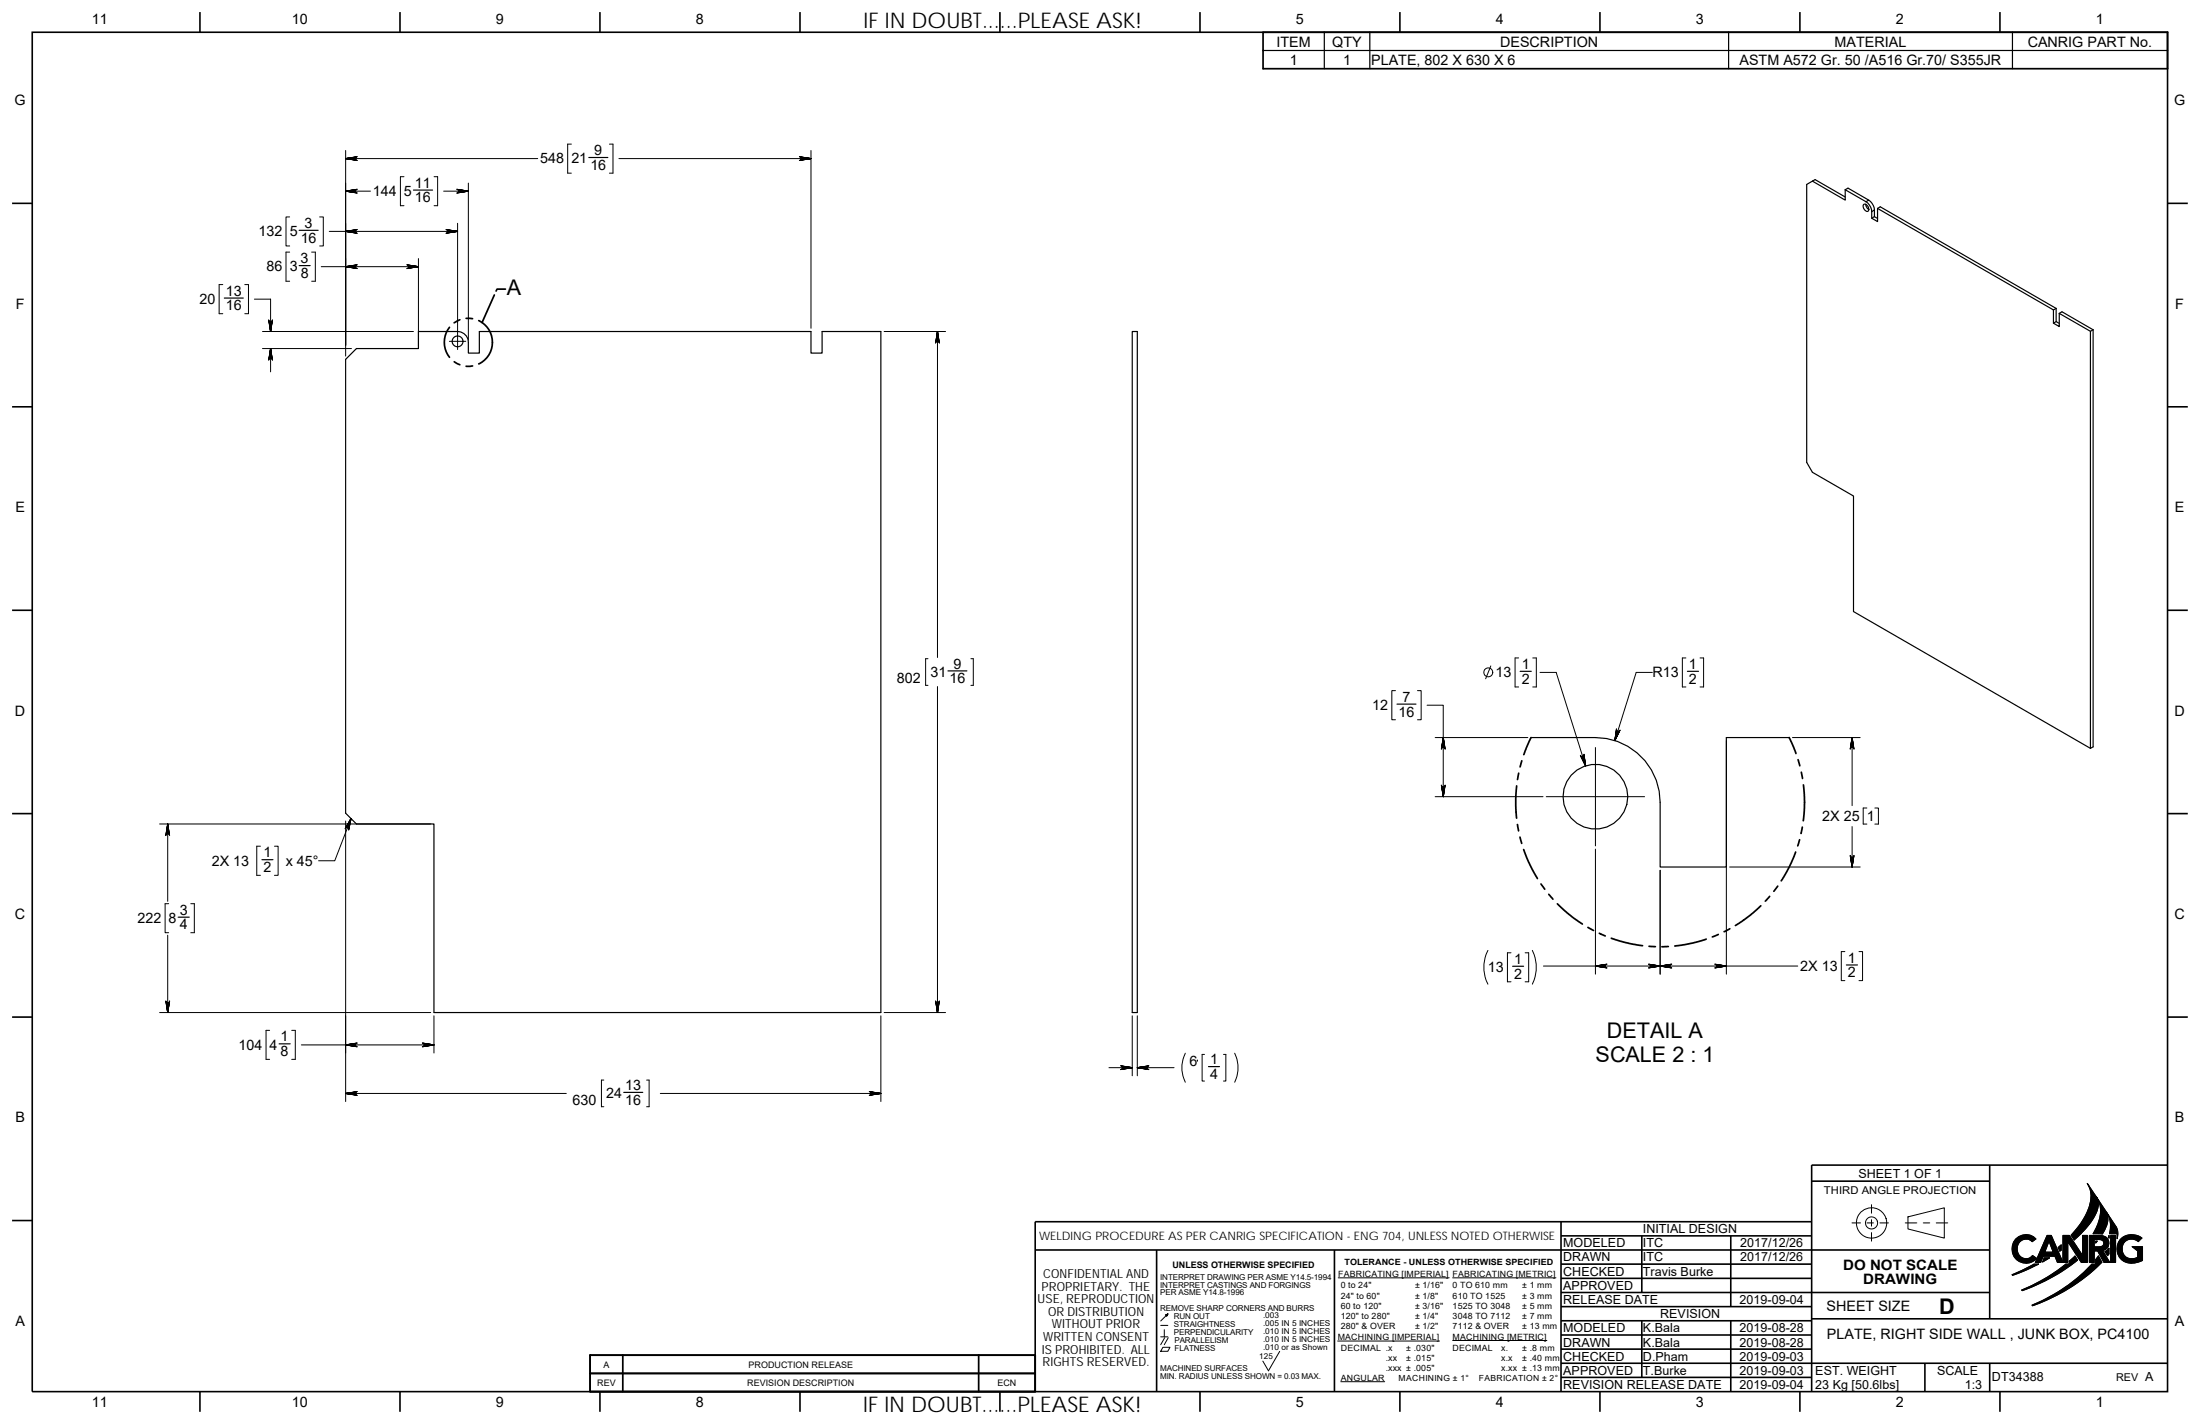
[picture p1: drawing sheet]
<svg xmlns="http://www.w3.org/2000/svg" width="432mm" height="279mm" viewBox="0 0 432 279" stroke-linecap="round" stroke-linejoin="round" font-family="sans-serif">
<g fill="none" stroke="#000" stroke-width=".32">
<path d="M6.3 6.3h419.1v266.7h-419.1zM39.2 2.4v3.9M78.5 2.4v3.9M117.8 2.4v3.9M157 2.4v3.9M196.3 2.4v3.9M235.5 2.4v3.9M274.8 2.4v3.9M314 2.4v3.9M353.3 2.4v3.9M392.5 2.4v3.9M2.4 39.9h3.9"/>
<path d="M425.4 39.9h4M2.4 79.8h3.9M425.4 79.8h4M2.4 119.7h3.9M425.4 119.7h4M6.3 139.7h.1M425.4 139.7h.1M2.4 159.6h3.9M425.4 159.6h4M2.4 199.6h3.9M425.4 199.6h4M2.4 239.5h3.9"/>
<path d="M306.4 239.7v33.3M355.6 239.7h-152.4v33.3M355.6 231.8h34.9M390.5 228.6v30.2M425.4 228.6h-69.8v44.4M425.4 239.5h4M203.2 245.3h187.3M227 245.3v27.7M261.9 245.3v27.7M306.4 253.6h84.1M306.4 256.4h49.2M306.4 259.1h49.2"/>
<path d="M306.4 250.8h49.2M306.4 242.5h49.2M306.4 248h49.2M322.2 259.1v11.2M322.2 242.5v11.1M339.7 242.5v13.9M339.7 259.1v13.9M355.6 258.8h69.8M39.2 273v4M78.5 273v4M117.8 273v4M157 273v4"/>
<path d="M196.3 273v4M235.5 273v4M274.8 273v4M306.4 270.3h49.2M306.4 267.5h119M306.4 261.9h49.2M306.4 264.7h49.2M314 273v4M353.3 273v4M377.8 267.5v5.5M390.5 267.5v5.5M392.5 273v4"/>
</g>
<g fill="none" stroke="#000" stroke-width=".2">
<path d="M67.8 29.5v40.4M67.8 31.1h37.7M67.8 37.5h4.9M79.3 34.7h-.7v5.7h.7M85.2 34.7h.7v5.7h-.7M87.1 37.5h4.8M91.9 35.9v30.8M112.1 28.3h-.7v5.7h.7M119.6 28.3h.7v5.7h-.7M121.5 31.1h37.7M159.2 29.5v34.9M43.7 55.8h-.7v5.8h.7"/>
<path d="M48 55.8h.8v5.8h-.8M49.9 58.7h3.2v6.3M56.9 42.6h-.8v5.7h.8M56.9 49.5h-.8v5.7h.8M61.2 49.5h.7v5.7h-.7M62.7 42.6h.8v5.7h-.8M63.1 52.3h19M64.6 45.4h25.2M82.1 50.7v17.1M89.8 43.8v24.8M51.5 68.4h17.5M51.5 65h29.7"/>
<path d="M53.1 68.4v4.6M88.2 67h3.2M173.5 65h12.1M184 65v64M182.1 129.2h-.4v5.3h.4M184 134.7v64M190.6 129.2h.4v5.3h-.4M273.9 135.5h-.7v5.7h.7M278.2 135.5h.7v5.7h-.7M280.1 138.4h3.2v17.9M292.6 130.7l-1 2.5M298.1 129.1h-.7v5.7h.7"/>
<path d="M300.8 129.1h.7v5.7h-.7M302.3 131.9h3.1l5.8 18.4M324.3 131.9h-3.2l-4.2 13.4M330.9 129.1h-.7v5.7h.7M333.7 129.1h.7v5.7h-.7M281.7 144.7h18.2M281.7 156.3h21.2M303.5 156.3h19.3M313.1 146.7v19.3M338.8 145.4v45.7M351.8 144.7h13.3M363.5 144.7v13.4"/>
<path d="M366.4 158.5h-.7v3.2h.7M368 158.5h.7v3.2h-.7M31.3 161.7h53.2M32.9 161.7v15.1M33.1 177.3h-.7v5.7h.7M37.4 177.3h.7v5.7h-.7M51.1 166h-.7v5.7h.7M53.9 166h.7v5.7h-.7M67.8 161.1v55M68.9 160.6l-3.2 8.3h-3.2M313.1 166.6v24.5M325.8 170.8v20.3"/>
<path d="M339.5 170.1h25.6M363.5 162.2v7.9M31.3 198.7h53.2M32.9 183.5v15.2M85.2 199.3v7.3M172.9 199.3v16.8M173.5 198.7h12.1M222.2 199.3v11.8M223.2 199.3v11.8M292 186.5a7.3 7.3 0 0 0 0 6.6M296.6 186.9h-.7v5.7h.7M299.3 186.9h.7v5.7h-.7"/>
<path d="M300.8 186.5a7.5 7.5 0 0 1 0 6.6M302.9 189.5h49.9M362.1 186.7h-.7v5.7h.7M364.9 186.7h.7v5.7h-.7M52.9 202.2h-.7v5.7h.7M57.3 202.2h.7v5.7h-.7M59.1 205h26.1M67.8 214.5h43.3M118.5 211.9h-.5v5.2h.5M126.9 211.9h.5v5.2h-.5M129.6 214.5h43.3M217.7 209.5h4.5"/>
<path d="M223.2 209.5h7.2M232.6 206.7a6.3 6.3 0 0 0 0 5.6M236.4 206.9h-.5v5.2h.5M240.1 206.9h.5v5.2h-.5M242.3 206.7a6.5 6.5 0 0 1 0 5.6M363.5 239.9h1.7M366.4 239.9h1.3M367.3 236.4v1.6M367.3 239.3v1.3M369 239.9h1.6M374 239.9h2.2M374.5 238.8l7.1-1.8v5.9l-7.1-1.8z"/>
<path d="M377.5 239.9h1.3M380 239.9h2.3M409.7 232.2l1.8 2.7a3.6 3.6 0 0 1-.4 3.7 19.7 19.7 0 0 1-4 4.7l-.6-.9a12.5 12.5 0 0 0 3.9-7.6l-.3-1.7zM411.5 234.9l1.9 2.8a3.5 3.5 0 0 1-.2 3.5l-.6 .9h-1.8a7.3 7.3 0 0 0 1.1-6.4zM413.5 238l1.8 2.7a2.91 2.91 0 0 1 .2 2.3v-.9h-1.5a5.1 5.1 0 0 0-.5-4.1zM229.2 257.8l-1.4 1.4M262.7 250.7h21.7M285.1 250.7h20.3M367.3 241.9v1.6M394.9 250.1l4.3-2.1h.9l-3.8 1.8-1.3 .4zM395.5 243.2a2.72 2.72 0 0 1 4.1-.1l-.7 .5a1.8 1.8 0 0 0-2.3-.1 1.8 1.8 0 0 0-.6 2.2 1.68 1.68 0 0 0 2.9 .6l.8 .6a2.78 2.78 0 0 1-3.9 .2 2.78 2.78 0 0 1-.3-3.9zM396.8 253.1a34.5 34.5 0 0 0 8.7-5.1h.6v-.6l1.2-1 .5 .8a35.6 35.6 0 0 1-10.9 6z"/>
<path d="M398.8 256.1a32.8 32.8 0 0 0 11.8-8.1h.7v-.9l.6-.7 .6 1.3a35.8 35.8 0 0 1-13.6 8.5zM401.2 246.8h1.1l-1.4 .8zM401.8 242.4h.8l2.3 5.3h-1.1l-.5-1.2h-2.3l-.5 1.2h-1zM402.2 243.5l.8 2.2h-1.7zM404 244.8l.6-.5v1l-.3 .2zM404.9 242.4h1.3l2.5 3.9v-3.9h1v5.3h-1.2l-2.6-4.1-.1 4.1h-.9zM410.1 242.4a4.9 4.9 0 0 1 3.2 .3 1.47 1.47 0 0 1 .6 1.5 1.47 1.47 0 0 1-1.2 1.2l1.4 2.3h-1.2l-1.2-2.3h-.7v2.3h-.9zM411 243.2a2.06 2.06 0 0 1 1.8 .3l.1 .2a.81 .81 0 0 1-.3 .8 .81 .81 0 0 1-.8 .1h-.8zM411.3 243.5h.3l-.3 .4zM413.2 245.6l.7-.7v1.1l-.2 .4zM413.9 242.4v.5l-.1-.1zM414.3 242.4h.9v5.3h-.9z"/>
<path d="M419.7 243.6a1.96 1.96 0 0 0-2.6 .1 1.96 1.96 0 0 0-.2 2.7 1.96 1.96 0 0 0 2.7 .3v-1.3l-1.1-.8h2M420.4 242.9a2.93 2.93 0 0 0-3.9-.1 2.93 2.93 0 0 0-.5 3.9 3.4 3.4 0 0 0 4.5 .6M227.8 260.1h1.4M227.8 262.3h1.4M228.2 264.4h1.4l-.4 .7h-1.4zM228.5 260.9v1.4M228.6 262.5l-.8 1.3M229.3 262.5l-.8 1.3M251.2 265.2l-2.2 3.8-1.1-1.9M262.6 263.1h19.9M263.2 271.1h8.6M285.1 263h18.5"/>
<circle cx="292.1" cy="131.9" r=".88"/>
<circle cx="367.3" cy="240" r="1.19"/>
<circle cx="367.3" cy="240" r="2.98"/>
</g>
<g fill="#000" stroke="#000" stroke-width=".2">
<path d="M32.9 161.7l.4 2.3z"/>
<path d="M67.8 37.5l2.3-.4z" fill-rule="evenodd"/>
<path d="M67.8 37.5l2.2-.3z" fill-rule="evenodd"/>
<path d="M67.8 37.5l2.1-.3z" fill-rule="evenodd"/>
<path d="M67.8 37.5l2-.2v.1z" fill-rule="evenodd"/>
<path d="M67.8 37.5l2-.1v.2z" fill-rule="evenodd"/>
<path d="M67.8 37.5l2 .1v.1z" fill-rule="evenodd"/>
<path d="M67.8 37.5l2.1 .3z" fill-rule="evenodd"/>
<path d="M67.8 37.5l2.2 .3z" fill-rule="evenodd"/>
<path d="M67.8 37.5l2.3 .4z" fill-rule="evenodd"/>
<path d="M67.8 31.1l2.3-.4z" fill-rule="evenodd"/>
<path d="M67.8 31.1l2.2-.3z" fill-rule="evenodd"/>
<path d="M67.8 31.1l2.1-.3z" fill-rule="evenodd"/>
<path d="M67.8 31.1l2-.2v.2z" fill-rule="evenodd"/>
<path d="M67.8 31.1h2v.1z" fill-rule="evenodd"/>
<path d="M67.8 31.1l2 .1v.1z" fill-rule="evenodd"/>
<path d="M67.8 31.1l2.1 .3z" fill-rule="evenodd"/>
<path d="M67.8 31.1l2.2 .4z" fill-rule="evenodd"/>
<path d="M67.8 31.1l2.3 .4z" fill-rule="evenodd"/>
<path d="M89.6 37.9l2.3-.4z" fill-rule="evenodd"/>
<path d="M89.8 37.8l2.1-.3z" fill-rule="evenodd"/>
<path d="M89.9 37.8l2-.3z" fill-rule="evenodd"/>
<path d="M90 37.6l1.9-.1-1.9 .2z" fill-rule="evenodd"/>
<path d="M90 37.4l1.9 .1-1.9 .1z" fill-rule="evenodd"/>
<path d="M90 37.3l1.9 .2-1.9-.1z" fill-rule="evenodd"/>
<path d="M89.9 37.2l2 .3z" fill-rule="evenodd"/>
<path d="M89.8 37.2l2.1 .3z" fill-rule="evenodd"/>
<path d="M89.6 37.1l2.3 .4z" fill-rule="evenodd"/>
<path d="M156.9 31.5l2.3-.4z" fill-rule="evenodd"/>
<path d="M157 31.5l2.2-.4z" fill-rule="evenodd"/>
<path d="M157.1 31.4l2.1-.3z" fill-rule="evenodd"/>
<path d="M157.2 31.2l2-.1-2 .2z" fill-rule="evenodd"/>
<path d="M157.2 31.1h2l-2 .1z" fill-rule="evenodd"/>
<path d="M157.2 30.9l2 .2h-2z" fill-rule="evenodd"/>
<path d="M157.1 30.8l2.1 .3z" fill-rule="evenodd"/>
<path d="M157 30.8l2.2 .3z" fill-rule="evenodd"/>
<path d="M156.9 30.7l2.3 .4z" fill-rule="evenodd"/>
<path d="M67.8 52.3l2.3-.4z" fill-rule="evenodd"/>
<path d="M67.8 52.3l2.2-.3z" fill-rule="evenodd"/>
<path d="M67.8 52.3l2.1-.3z" fill-rule="evenodd"/>
<path d="M67.8 52.3l2-.2v.2z" fill-rule="evenodd"/>
<path d="M67.8 52.3h2v.1z" fill-rule="evenodd"/>
<path d="M67.8 52.3l2 .1v.1z" fill-rule="evenodd"/>
<path d="M67.8 52.3l2.1 .3z" fill-rule="evenodd"/>
<path d="M67.8 52.3l2.2 .4z" fill-rule="evenodd"/>
<path d="M67.8 52.3l2.3 .4z" fill-rule="evenodd"/>
<path d="M67.8 45.4l2.3-.4z" fill-rule="evenodd"/>
<path d="M67.8 45.4l2.2-.3z" fill-rule="evenodd"/>
<path d="M67.8 45.4l2.1-.3z" fill-rule="evenodd"/>
<path d="M67.8 45.4l2-.2v.1z" fill-rule="evenodd"/>
<path d="M67.8 45.4l2-.1v.2z" fill-rule="evenodd"/>
<path d="M67.8 45.4l2 .1v.1z" fill-rule="evenodd"/>
<path d="M67.8 45.4l2.1 .3z" fill-rule="evenodd"/>
<path d="M67.8 45.4l2.2 .3z" fill-rule="evenodd"/>
<path d="M67.8 45.4l2.3 .4z" fill-rule="evenodd"/>
<path d="M80.2 52.1l1.9 .2h-1.9z" fill-rule="evenodd"/>
<path d="M80.1 52l2 .3z" fill-rule="evenodd"/>
<path d="M80 52l2.1 .3z" fill-rule="evenodd"/>
<path d="M79.8 52.7l2.3-.4z" fill-rule="evenodd"/>
<path d="M80 52.7l2.1-.4z" fill-rule="evenodd"/>
<path d="M80.2 52.5l1.9-.2-2 .3z" fill-rule="evenodd"/>
<path d="M80.2 52.4l1.9-.1-1.9 .2z" fill-rule="evenodd"/>
<path d="M80.2 52.3h1.9l-1.9 .1z" fill-rule="evenodd"/>
<path d="M79.8 51.9l2.3 .4z" fill-rule="evenodd"/>
<path d="M87.5 45.8l2.3-.4z" fill-rule="evenodd"/>
<path d="M87.7 45.7l2.1-.3z" fill-rule="evenodd"/>
<path d="M87.8 45.7l2-.3z" fill-rule="evenodd"/>
<path d="M87.9 45.5l1.9-.1-2 .2z" fill-rule="evenodd"/>
<path d="M87.9 45.3l1.9 .1-1.9 .1z" fill-rule="evenodd"/>
<path d="M87.8 45.2l2 .2-1.9-.1z" fill-rule="evenodd"/>
<path d="M87.8 45.1l2 .3z" fill-rule="evenodd"/>
<path d="M87.7 45.1l2.1 .3z" fill-rule="evenodd"/>
<path d="M87.5 45l2.3 .4z" fill-rule="evenodd"/>
<path d="M53.1 68.4l.4 2.3z" fill-rule="evenodd"/>
<path d="M53.1 68.4l.3 2.1z" fill-rule="evenodd"/>
<path d="M53.1 68.4l.3 2z" fill-rule="evenodd"/>
<path d="M53.1 68.4l.2 2-.1-.1z" fill-rule="evenodd"/>
<path d="M53.1 68.4l.1 1.9h-.2z" fill-rule="evenodd"/>
<path d="M53.1 68.4l-.1 1.9-.1 .1z" fill-rule="evenodd"/>
<path d="M53.1 68.4l-.3 2z" fill-rule="evenodd"/>
<path d="M53.1 68.4l-.3 2.1z" fill-rule="evenodd"/>
<path d="M53.1 68.4l-.4 2.3z" fill-rule="evenodd"/>
<path d="M53.5 62.8l-.4 2.2z" fill-rule="evenodd"/>
<path d="M53.4 62.9l-.3 2.1z" fill-rule="evenodd"/>
<path d="M53.4 63l-.3 2z" fill-rule="evenodd"/>
<path d="M53.2 63.1h.1l-.2 1.9z" fill-rule="evenodd"/>
<path d="M53 63.1h.2l-.1 1.9z" fill-rule="evenodd"/>
<path d="M52.9 63.1h.1l.1 1.9z" fill-rule="evenodd"/>
<path d="M52.8 63l.3 2z" fill-rule="evenodd"/>
<path d="M52.8 62.9l.3 2.1z" fill-rule="evenodd"/>
<path d="M52.7 62.8l.4 2.2z" fill-rule="evenodd"/>
<path d="M184 65l-.4 2.3z" fill-rule="evenodd"/>
<path d="M184 65l-.3 2.2z" fill-rule="evenodd"/>
<path d="M184 65l-.3 2.1z" fill-rule="evenodd"/>
<path d="M184 65l-.1 2h-.1z" fill-rule="evenodd"/>
<path d="M184 65l.1 2h-.2z" fill-rule="evenodd"/>
<path d="M184 65l.2 2h-.1z" fill-rule="evenodd"/>
<path d="M184 65l.3 2.1z" fill-rule="evenodd"/>
<path d="M184 65l.3 2.2z" fill-rule="evenodd"/>
<path d="M184 65l.4 2.3z" fill-rule="evenodd"/>
<path d="M282.9 154l.4 2.3z" fill-rule="evenodd"/>
<path d="M282.9 154.2l.4 2.1z" fill-rule="evenodd"/>
<path d="M283 154.3l.3 2z" fill-rule="evenodd"/>
<path d="M283.1 154.3l.1 .1 .1 1.9z" fill-rule="evenodd"/>
<path d="M283.2 154.4h.1v1.9z" fill-rule="evenodd"/>
<path d="M283.3 154.4l.2-.1-.2 2z" fill-rule="evenodd"/>
<path d="M283.5 154.3l-.2 2z" fill-rule="evenodd"/>
<path d="M283.6 154.2l-.3 2.1z" fill-rule="evenodd"/>
<path d="M283.7 154l-.4 2.3z" fill-rule="evenodd"/>
<path d="M283.3 144.7l.4 2.3z" fill-rule="evenodd"/>
<path d="M283.3 144.7l.3 2.2z" fill-rule="evenodd"/>
<path d="M283.3 144.7l.2 2.1z" fill-rule="evenodd"/>
<path d="M283.3 144.7l.2 2-.2-.1z" fill-rule="evenodd"/>
<path d="M283.3 144.7v1.9h-.1z" fill-rule="evenodd"/>
<path d="M283.3 144.7l-.1 1.9-.1 .1z" fill-rule="evenodd"/>
<path d="M283.3 144.7l-.3 2.1z" fill-rule="evenodd"/>
<path d="M283.3 144.7l-.4 2.2z" fill-rule="evenodd"/>
<path d="M283.3 144.7l-.4 2.3z" fill-rule="evenodd"/>
<path d="M310.2 148.2l1 2.1z" fill-rule="evenodd"/>
<path d="M310.2 148.3l1 2z" fill-rule="evenodd"/>
<path d="M310.3 148.4l.9 1.9z" fill-rule="evenodd"/>
<path d="M310.5 148.4h.1l.6 1.9z" fill-rule="evenodd"/>
<path d="M310.6 148.4h.1l.5 1.9z" fill-rule="evenodd"/>
<path d="M310.7 148.4l.1-.1 .4 2z" fill-rule="evenodd"/>
<path d="M310.9 148.2l.3 2.1-.4-2z" fill-rule="evenodd"/>
<path d="M310.9 148.1l.3 2.2z" fill-rule="evenodd"/>
<path d="M310.9 148l.3 2.3z" fill-rule="evenodd"/>
<path d="M317.3 143l-.4 2.3z" fill-rule="evenodd"/>
<path d="M317.3 143.1l-.4 2.2z" fill-rule="evenodd"/>
<path d="M317.3 143.3l-.4 2z" fill-rule="evenodd"/>
<path d="M317.4 143.4h.1l-.6 1.9z" fill-rule="evenodd"/>
<path d="M317.5 143.4l.1 .1-.7 1.8z" fill-rule="evenodd"/>
<path d="M317.6 143.5h.1l-.8 1.8z" fill-rule="evenodd"/>
<path d="M317.7 143.5l.1-.1-.9 1.9z" fill-rule="evenodd"/>
<path d="M317.8 143.4l.1-.1-1 2z" fill-rule="evenodd"/>
<path d="M318 143.2l-1.1 2.1z" fill-rule="evenodd"/>
<path d="M363.5 144.7l.4 2.3z" fill-rule="evenodd"/>
<path d="M363.5 144.7l.4 2.2z" fill-rule="evenodd"/>
<path d="M363.5 144.7l.3 2.1z" fill-rule="evenodd"/>
<path d="M363.5 144.7l.2 2-.1-.1z" fill-rule="evenodd"/>
<path d="M363.5 144.7l.1 1.9h-.1z" fill-rule="evenodd"/>
<path d="M363.5 144.7v1.9l-.2 .1z" fill-rule="evenodd"/>
<path d="M363.5 144.7l-.3 2.1z" fill-rule="evenodd"/>
<path d="M363.5 144.7l-.3 2.2z" fill-rule="evenodd"/>
<path d="M363.5 144.7l-.4 2.3z" fill-rule="evenodd"/>
<path d="M32.9 161.7l.1 1.9h-.1z" fill-rule="evenodd"/>
<path d="M32.9 161.7v1.9h-.2z" fill-rule="evenodd"/>
<path d="M32.9 161.7l-.3 2z" fill-rule="evenodd"/>
<path d="M32.9 161.7l-.3 2.1z" fill-rule="evenodd"/>
<path d="M32.9 161.7l-.4 2.3z" fill-rule="evenodd"/>
<path d="M32.9 161.7l.4 2.1z" fill-rule="evenodd"/>
<path d="M32.9 161.7l.3 2z" fill-rule="evenodd"/>
<path d="M32.9 161.7l.2 1.9h-.1z" fill-rule="evenodd"/>
<path d="M68.9 160.6l-.5 2.3z" fill-rule="evenodd"/>
<path d="M68.9 160.6l-.4 2.2z" fill-rule="evenodd"/>
<path d="M68.9 160.6l-.5 2z" fill-rule="evenodd"/>
<path d="M68.9 160.6l-.5 1.9-.1-.1z" fill-rule="evenodd"/>
<path d="M68.9 160.6l-.6 1.8h-.1z" fill-rule="evenodd"/>
<path d="M68.9 160.6l-.7 1.8h-.2z" fill-rule="evenodd"/>
<path d="M68.9 160.6l-1 1.8z" fill-rule="evenodd"/>
<path d="M68.9 160.6l-1.1 1.9z" fill-rule="evenodd"/>
<path d="M68.9 160.6l-1.2 2z" fill-rule="evenodd"/>
<path d="M363.1 167.8l.4 2.3z" fill-rule="evenodd"/>
<path d="M363.2 168l.3 2.1z" fill-rule="evenodd"/>
<path d="M363.2 168.1l.3 2z" fill-rule="evenodd"/>
<path d="M363.3 168.1l.2 .1v1.9z" fill-rule="evenodd"/>
<path d="M363.5 168.2h.1l-.1 1.9z" fill-rule="evenodd"/>
<path d="M363.6 168.2l.1-.1-.2 2z" fill-rule="evenodd"/>
<path d="M363.7 168.1h.1l-.3 2z" fill-rule="evenodd"/>
<path d="M363.9 168l-.4 2.1z" fill-rule="evenodd"/>
<path d="M363.9 167.8l-.4 2.3z" fill-rule="evenodd"/>
<path d="M32.5 196.4l.4 2.3z" fill-rule="evenodd"/>
<path d="M32.6 196.5l.3 2.2z" fill-rule="evenodd"/>
<path d="M32.6 196.6l.3 2.1z" fill-rule="evenodd"/>
<path d="M32.7 196.7h.2v2z" fill-rule="evenodd"/>
<path d="M32.9 196.7h.1l-.1 2z" fill-rule="evenodd"/>
<path d="M33 196.7h.1l-.2 2z" fill-rule="evenodd"/>
<path d="M33.1 196.7l.1-.1-.3 2.1z" fill-rule="evenodd"/>
<path d="M33.3 196.5l-.4 2.2z" fill-rule="evenodd"/>
<path d="M33.3 196.4l-.4 2.3z" fill-rule="evenodd"/>
<path d="M184.4 196.4l-.4 2.3z" fill-rule="evenodd"/>
<path d="M184.3 196.5l-.3 2.2z" fill-rule="evenodd"/>
<path d="M184.2 196.7l.1-.1-.3 2.1z" fill-rule="evenodd"/>
<path d="M184.1 196.7h.1l-.2 2z" fill-rule="evenodd"/>
<path d="M183.9 196.7h.2l-.1 2z" fill-rule="evenodd"/>
<path d="M183.8 196.7h.1l.1 2z" fill-rule="evenodd"/>
<path d="M183.7 196.6l.3 2.1z" fill-rule="evenodd"/>
<path d="M183.7 196.5l.3 2.2z" fill-rule="evenodd"/>
<path d="M183.6 196.4l.4 2.3z" fill-rule="evenodd"/>
<path d="M313.1 189.5l2.3-.3z" fill-rule="evenodd"/>
<path d="M313.1 189.5l2.2-.3z" fill-rule="evenodd"/>
<path d="M313.1 189.5l2.1-.2z" fill-rule="evenodd"/>
<path d="M313.1 189.5l2-.1v.1z" fill-rule="evenodd"/>
<path d="M313.1 189.5h2v.1z" fill-rule="evenodd"/>
<path d="M313.1 189.5l2 .1v.1z" fill-rule="evenodd"/>
<path d="M313.1 189.5l2.1 .3z" fill-rule="evenodd"/>
<path d="M313.1 189.5l2.2 .4z" fill-rule="evenodd"/>
<path d="M313.1 189.5l2.3 .4z" fill-rule="evenodd"/>
<path d="M325.8 189.5l2.3-.3z" fill-rule="evenodd"/>
<path d="M325.8 189.5l2.2-.3z" fill-rule="evenodd"/>
<path d="M325.8 189.5l2.1-.2z" fill-rule="evenodd"/>
<path d="M325.8 189.5l2-.1v.1z" fill-rule="evenodd"/>
<path d="M325.8 189.5h2v.1z" fill-rule="evenodd"/>
<path d="M325.8 189.5l2 .1v.1z" fill-rule="evenodd"/>
<path d="M325.8 189.5l2.1 .3z" fill-rule="evenodd"/>
<path d="M325.8 189.5l2.2 .4z" fill-rule="evenodd"/>
<path d="M325.8 189.5l2.3 .4z" fill-rule="evenodd"/>
<path d="M323.6 189.9l2.2-.4z" fill-rule="evenodd"/>
<path d="M323.7 189.9l2.1-.4z" fill-rule="evenodd"/>
<path d="M323.8 189.8l2-.3z" fill-rule="evenodd"/>
<path d="M323.9 189.6l1.9-.1-1.9 .2z" fill-rule="evenodd"/>
<path d="M323.9 189.5h1.9l-1.9 .1z" fill-rule="evenodd"/>
<path d="M323.9 189.4l1.9 .1h-1.9z" fill-rule="evenodd"/>
<path d="M323.8 189.3l2 .2z" fill-rule="evenodd"/>
<path d="M323.7 189.2l2.1 .3z" fill-rule="evenodd"/>
<path d="M323.6 189.2l2.2 .3z" fill-rule="evenodd"/>
<path d="M336.5 189.9l2.3-.4z" fill-rule="evenodd"/>
<path d="M336.7 189.9l2.1-.4z" fill-rule="evenodd"/>
<path d="M336.8 189.8l2-.3z" fill-rule="evenodd"/>
<path d="M336.9 189.6l1.9-.1-1.9 .2z" fill-rule="evenodd"/>
<path d="M336.9 189.5h1.9l-1.9 .1z" fill-rule="evenodd"/>
<path d="M336.9 189.4l1.9 .1h-1.9z" fill-rule="evenodd"/>
<path d="M336.8 189.3l2 .2z" fill-rule="evenodd"/>
<path d="M336.7 189.2l2.1 .3z" fill-rule="evenodd"/>
<path d="M336.5 189.2l2.3 .3z" fill-rule="evenodd"/>
<path d="M67.8 214.5l2.3 .4z" fill-rule="evenodd"/>
<path d="M67.8 214.5l2.2 .4z" fill-rule="evenodd"/>
<path d="M67.8 214.5l2.1 .3z" fill-rule="evenodd"/>
<path d="M67.8 214.5l2 .1v.1z" fill-rule="evenodd"/>
<path d="M67.8 214.5h2v.1z" fill-rule="evenodd"/>
<path d="M67.8 214.5l2-.1v.1z" fill-rule="evenodd"/>
<path d="M67.8 214.5l2.1-.2z" fill-rule="evenodd"/>
<path d="M67.8 214.5l2.2-.3z" fill-rule="evenodd"/>
<path d="M67.8 214.5l2.3-.3z" fill-rule="evenodd"/>
<path d="M67.8 205l2.3 .4z" fill-rule="evenodd"/>
<path d="M67.8 205l2.2 .4z" fill-rule="evenodd"/>
<path d="M67.8 205l2.1 .3z" fill-rule="evenodd"/>
<path d="M67.8 205l2 .1v.1z" fill-rule="evenodd"/>
<path d="M67.8 205h2v.1z" fill-rule="evenodd"/>
<path d="M67.8 205l2-.2v.2z" fill-rule="evenodd"/>
<path d="M67.8 205l2.1-.3z" fill-rule="evenodd"/>
<path d="M67.8 205l2.2-.3z" fill-rule="evenodd"/>
<path d="M67.8 205l2.3-.4z" fill-rule="evenodd"/>
<path d="M82.9 204.6l2.3 .4z" fill-rule="evenodd"/>
<path d="M83 204.7l2.2 .3z" fill-rule="evenodd"/>
<path d="M83.1 204.7l2.1 .3z" fill-rule="evenodd"/>
<path d="M83.2 204.8l2 .2h-2z" fill-rule="evenodd"/>
<path d="M83.2 205h2l-2 .1z" fill-rule="evenodd"/>
<path d="M83.2 205.1l2-.1-2 .2z" fill-rule="evenodd"/>
<path d="M83.2 205.2l2-.2-2.1 .3z" fill-rule="evenodd"/>
<path d="M83 205.4l2.2-.4z" fill-rule="evenodd"/>
<path d="M82.9 205.4l2.3-.4z" fill-rule="evenodd"/>
<path d="M170.6 214.2l2.3 .3z" fill-rule="evenodd"/>
<path d="M170.7 214.2l2.2 .3z" fill-rule="evenodd"/>
<path d="M170.8 214.3l2.1 .2z" fill-rule="evenodd"/>
<path d="M170.9 214.4l2 .1h-1.9z" fill-rule="evenodd"/>
<path d="M171 214.5h1.9l-1.9 .1z" fill-rule="evenodd"/>
<path d="M171 214.6l1.9-.1-2 .2z" fill-rule="evenodd"/>
<path d="M170.9 214.7l2-.2-2.1 .3z" fill-rule="evenodd"/>
<path d="M170.7 214.9l2.2-.4z" fill-rule="evenodd"/>
<path d="M170.6 214.9l2.3-.4z" fill-rule="evenodd"/>
<path d="M219.9 209.9l2.3-.4z" fill-rule="evenodd"/>
<path d="M220.1 209.8l2.1-.3z" fill-rule="evenodd"/>
<path d="M220.2 209.8l2-.3z" fill-rule="evenodd"/>
<path d="M220.3 209.6l1.9-.1-1.9 .2z" fill-rule="evenodd"/>
<path d="M220.3 209.4l1.9 .1-1.9 .1z" fill-rule="evenodd"/>
<path d="M220.3 209.3l1.9 .2-1.9-.1z" fill-rule="evenodd"/>
<path d="M220.2 209.2l2 .3z" fill-rule="evenodd"/>
<path d="M220.1 209.1l2.1 .4z" fill-rule="evenodd"/>
<path d="M219.9 209.1l2.3 .4z" fill-rule="evenodd"/>
<path d="M223.2 209.5l2.3-.4z" fill-rule="evenodd"/>
<path d="M223.2 209.5l2.2-.4z" fill-rule="evenodd"/>
<path d="M223.2 209.5l2.1-.3z" fill-rule="evenodd"/>
<path d="M223.2 209.5l2-.2v.1z" fill-rule="evenodd"/>
<path d="M223.2 209.5l2-.1v.2z" fill-rule="evenodd"/>
<path d="M223.2 209.5l2 .1v.1z" fill-rule="evenodd"/>
<path d="M223.2 209.5l2.1 .3z" fill-rule="evenodd"/>
<path d="M223.2 209.5l2.2 .3z" fill-rule="evenodd"/>
<path d="M223.2 209.5l2.3 .4z" fill-rule="evenodd"/>
<path d="M409.7 232.2l1.9 2.8a3.5 3.5 0 0 1-.5 3.7l-1.9 2.5-2.1 2.1-.6-.9a13.9 13.9 0 0 0 3.9-7.2 4.5 4.5 0 0 0-.7-3z" fill-rule="evenodd"/>
<path d="M228.9 258l.3-.2z" fill-rule="evenodd"/>
<path d="M228.7 258l.5-.2z" fill-rule="evenodd"/>
<path d="M228.9 258.1l.3-.3-.2 .3z" fill-rule="evenodd"/>
<path d="M229.2 257.8l-.2 .5z" fill-rule="evenodd"/>
<path d="M394.9 250.1l4.3-2.1h.9l-4.1 1.9-1 .3z" fill-rule="evenodd"/>
<path d="M395.8 243a2.65 2.65 0 0 1 3.8 .1l-.7 .5a1.77 1.77 0 0 0-2.3-.2 1.77 1.77 0 0 0-.6 2.2 1.66 1.66 0 0 0 1.2 1.3 1.66 1.66 0 0 0 1.7-.6l.8 .6a2.78 2.78 0 0 1-4 .1 2.78 2.78 0 0 1 .1-4z" fill-rule="evenodd"/>
<path d="M398.8 256.1l2.6-1.2 2.3-1.3a27.7 27.7 0 0 0 5.4-4l1.5-1.6h.7v-.9l.6-.7 .6 1.3a35.8 35.8 0 0 1-13.6 8.5z" fill-rule="evenodd"/>
<path d="M401.8 242.4l-2.3 5.3h1l.5-1.2h2.3l.5 1.2h1.1l-2.3-5.3zM402.2 243.5l.8 2.2h-1.7z" fill-rule="evenodd"/>
<path d="M401.2 246.8h1.1l-1.4 .8z" fill-rule="evenodd"/>
<path d="M404.1 244.6l.5-.3v1l-.3 .2-.3-.7z" fill-rule="evenodd"/>
<path d="M396.8 253.1l2.3-1 2.5-1.4 3.9-2.7h.6v-.6l1.2-1 .5 .8a37 37 0 0 1-10.9 6z" fill-rule="evenodd"/>
<path d="M404.9 242.4h1.3l2.5 3.9v-3.9h1v5.3h-1.2l-2.6-4.1-.1 4.1h-.9z" fill-rule="evenodd"/>
<path d="M411.3 243.5h.3l-.3 .4z" fill-rule="evenodd"/>
<path d="M411.6 235l1.8 2.7a4.2 4.2 0 0 1-.8 4.4h-1.8a7.9 7.9 0 0 0 1.3-6z" fill-rule="evenodd"/>
<path d="M411 243.2h1.3l.5 .3a.77 .77 0 0 1 0 .9 .77 .77 0 0 1-.9 .2h-.9zM410.1 242.4v5.3h.9v-2.3h.7l1.2 2.3h1.2l-1.4-2.3a1.52 1.52 0 0 0 1.2-1.9 1.52 1.52 0 0 0-1.9-1.1z" fill-rule="evenodd"/>
<path d="M413.2 245.6l.7-.7v1.1l-.2 .4z" fill-rule="evenodd"/>
<path d="M413.9 242.4v.5l-.1-.1z" fill-rule="evenodd"/>
<path d="M414.3 242.4v5.3h.9v-5.3z" fill-rule="evenodd"/>
<path d="M413.5 238l1.8 2.7a2.99 2.99 0 0 1 .2 2.3v-.9h-1.5a5.1 5.1 0 0 0-.5-4.1z" fill-rule="evenodd"/>
<path d="M416.5 242.8a3.3 3.3 0 0 1 3.9 .1l-.7 .7a1.94 1.94 0 0 0-2.6 .1 1.94 1.94 0 0 0-.2 2.6 1.94 1.94 0 0 0 2.6 .4l.1-1.3-1.1-.8h2v2.7a3.5 3.5 0 0 1-4.4-.5 2.91 2.91 0 0 1 .4-4z" fill-rule="evenodd"/>
</g>
<g fill="none" stroke="#000" stroke-width=".23">
<path d="M247.9 9.9h177.5M259.9 6.3v7.2M268.9 6.3v7.2M339.3 6.3v7.2M395 6.3v7.2M81.2 37.3h3.7M115.6 30.9h3.7M355.7 35.5l6.5 3.8v-2.1M355.7 35.5l-1.1 .7v54.5l1.1 2 8.1 4.6v22.7l46.5 26.8M355.7 35.5l.6-.3 5.9 3.5M362.2 37.2l.5-.3 4.1 2.4M362.2 37.2l4 2.4"/>
<path d="M366.2 39.6l.6-.3 .4 .3 .5 .7 .2 .9M366.2 39.6l.9 1 .3 .9M44 58.5h3.8M58.7 52.1h2.2M58.7 45.2h3.7M365.7 40.2l.1-.1a.86 .86 0 0 1 .9 .4 .86 .86 0 0 1-.1 1 1.04 1.04 0 0 1-.9-1.3zM366.2 40.1l.2 .6 .4 .4M367.9 41.2l-.5 .3M367.9 42.5l-.5 .3M367.9 42.5l.6 .4M367.9 41.2v1.3M368.5 40.9l.5-.3 34.6 19.9"/>
<path d="M368.5 40.9l34.5 19.9M368.5 40.9v2.6l-1.1-.7v-1.3M70 68.4h12.1v-3.4h7.7a2.13 2.13 0 0 1 2.1 2.2v2.1h2.2v-4.3h65.1v4.3h2.2v-4.3h11.5v133.7h-87.7v-37h-15.2l-2.2-2.1v-89.1zM222.2 65h1v133.7h-1zM403 60.8v2.6l1.2 .7v-2.6M403.6 60.5v2.6l.6 .4M403.6 60.5l-.6 .3M403.6 63.1l-.6 .3M404.2 61.5l.5-.3 6.1 3.5M404.2 61.5l6.1 3.5M410.8 64.7l-.5 .3v81.8M410.8 64.7v81.8l-.5 .3"/>
<path d="M186.1 131.6h3.7M274.2 138.2h3.7M298.4 131.7h2.1M331.2 131.7h2.2M300.5 144.7h12.6a12.7 12.7 0 0 1 12.7 12.7v12.7h13v-25.4h12.4M35 180h2.1M51.4 168.7h2.2M296.9 189.6h2.1M362.4 189.3h2.2M54.8 204.8h2.2M122.4 214.3h3.8M235 208h.1"/>
<path d="M237.2 209.3h2.2"/>
<circle cx="89.8" cy="67" r="1.06"/>
<circle cx="313.1" cy="156.3" r="6.4"/>
</g>
<g fill="none" stroke="#000" stroke-width=".34">
<path d="M247.9 6.3h177.5v7.2h-177.5zM97 57.9l-2.4 5.4M99.2 56.7h-1.6l-.2 .4M88.2 64.2a4.8 4.8 0 0 0 0 5.9M89.2 71l1.1 .6M90.3 62.7l-1.2 .6M91.5 62.5h1.3M92.8 71.8l-1.3 .1M94 62.9a4.7 4.7 0 0 1 2.6 4.3 4.7 4.7 0 0 1-2.6 4.2M297.7 154.2l-.2 2.4 .2 3.9M298.1 151.7l-.3 1.3M298.7 149.3l-.4 1.2"/>
<path d="M300.5 144.7l-1.4 3.4M351.2 144.7l1.3 3.1M352.9 149.1l.4 1.2M353.5 151.5l.3 1.2M353.9 154l.3 3.7-.3 3.3M297.8 161.8l.2 1.2M298.3 164.3l.4 1.2M299 166.7l1.1 2.5 1.7 3.2M302.5 173.4l.7 1.1M304 175.5l.8 .9M305.7 177.3l2.2 2 2.7 2M345.6 177.7l-2 1.8-3 2.1"/>
<path d="M347.3 175.9l-.8 .9M348.9 173.9l-.8 1M352.4 167.2l-1.1 2.7-1.7 2.9M353.2 164.8l-.4 1.2M353.7 162.3l-.2 1.2M311.7 182l1.1 .6M313.9 183.1l1.2 .5M316.3 184.1l2.7 .8 3.4 .6M323.7 185.7h1.2M327.4 185.7l-1.2 .1M334.9 184.3l-2.5 .7-3.7 .6M337.2 183.3l-1.1 .5"/>
<path d="M339.5 182.2l-1.1 .6M115.8 265.9h87.4v7.1h-87.4zM115.8 269.5h87.4M122.2 265.9v7.1M192.1 265.9v7.1"/>
</g>
<g font-size="4.2">
<text x="169.5" y="5.4">IF IN DOUBT......PLEASE ASK!</text>
<text x="99.5" y="57.9">A</text>
<text x="315.4" y="203.7">DETAIL A</text>
<text x="313.2" y="208.4">SCALE 2 : 1</text>
<text x="380.6" y="257.7">D</text>
<text x="169.4" y="277">IF IN DOUBT......PLEASE ASK!</text>
</g>
<g font-size="2.8">
<text x="18.1" y="4.7">11</text>
<text x="57.3" y="4.7">10</text>
<text x="97.3" y="4.7">9</text>
<text x="136.6" y="4.7">8</text>
<text x="254.4" y="4.7">5</text>
<text x="293.6" y="4.7">4</text>
<text x="332.9" y="4.7">3</text>
<text x="372.1" y="4.7">2</text>
<text x="411.4" y="4.7">1</text>
<text x="250.5" y="9.2">ITEM</text>
<text x="261.5" y="9.2">QTY</text>
<text x="294.4" y="9.2">DESCRIPTION</text>
<text x="360.1" y="9.2">MATERIAL</text>
<text x="398" y="9.2">CANRIG PART No.</text>
<text x="253.1" y="12.7">1</text>
<text x="263.6" y="12.7">1</text>
<text x="269.1" y="12.7">PLATE, 802 X 630 X 6</text>
<text x="341.4" y="12.7">ASTM A572 Gr. 50 /A516 Gr.70/ S355JR</text>
<text x="2.9" y="20.7">G</text>
<text x="426.7" y="20.7">G</text>
<text x="106" y="32">548</text>
<text x="112.1" y="32">21</text>
<text x="115.9" y="33.3">16</text>
<text x="116.6" y="30.5">9</text>
<text x="73.2" y="38.4">144</text>
<text x="79.3" y="38.4">5</text>
<text x="81.4" y="39.7">16</text>
<text x="81.4" y="36.9">11</text>
<text x="50.7" y="46.3">132</text>
<text x="56.9" y="46.3">5</text>
<text x="59" y="47.6">16</text>
<text x="59.8" y="44.7">3</text>
<text x="52.3" y="53.3">86</text>
<text x="56.9" y="53.3">3</text>
<text x="59" y="51.6">3</text>
<text x="39.2" y="59.6">20</text>
<text x="44.3" y="58">13</text>
<text x="59" y="54.5">8</text>
<text x="3.1" y="60.6">F</text>
<text x="44.3" y="60.9">16</text>
<text x="427" y="60.6">F</text>
<text x="3" y="100.5">E</text>
<text x="426.9" y="100.5">E</text>
<text x="187.1" y="131.2">9</text>
<text x="298.7" y="131.3">1</text>
<text x="331.5" y="131.3">1</text>
<text x="176" y="134.1">802</text>
<text x="182.6" y="132.8">31</text>
<text x="186.4" y="134.1">16</text>
<text x="275.3" y="137.7">7</text>
<text x="293.5" y="132.9">13</text>
<text x="298.7" y="134.2">2</text>
<text x="324.3" y="132.9">R13</text>
<text x="331.5" y="134.2">2</text>
<text x="2.9" y="140.4">D</text>
<text x="269.3" y="139.3">12</text>
<text x="274.5" y="140.6">16</text>
<text x="426.8" y="140.4">D</text>
<text x="357.6" y="161.1">2X 25</text>
<text x="366.4" y="161.1">1</text>
<text x="41.6" y="169.8">2X 13</text>
<text x="51.7" y="171.1">2</text>
<text x="51.7" y="168.2">1</text>
<text x="56.1" y="169.8">x 45°</text>
<text x="35.3" y="179.5">3</text>
<text x="2.9" y="180.3">C</text>
<text x="27" y="181.1">222</text>
<text x="33.1" y="181.1">8</text>
<text x="35.3" y="182.4">4</text>
<text x="426.8" y="180.3">C</text>
<text x="292" y="190.7">13</text>
<text x="297.2" y="189.1">1</text>
<text x="353.3" y="190.5">2X 13</text>
<text x="362.7" y="188.9">1</text>
<text x="362.7" y="191.8">2</text>
<text x="297.2" y="192">2</text>
<text x="46.8" y="205.9">104</text>
<text x="52.9" y="205.9">4</text>
<text x="55.1" y="204.3">1</text>
<text x="55.1" y="207.2">8</text>
<text x="233.4" y="209.1">6</text>
<text x="237.5" y="208.8">1</text>
<text x="119" y="215.5">24</text>
<text x="122.7" y="213.9">13</text>
<text x="237.5" y="211.7">4</text>
<text x="3" y="220.2">B</text>
<text x="112.4" y="216.7">630</text>
<text x="122.7" y="216.7">16</text>
<text x="426.9" y="220.2">B</text>
<text x="361.8" y="249.1">DO NOT SCALE</text>
<text x="365.7" y="251.9">DRAWING</text>
<text x="358.5" y="257.2">SHEET SIZE</text>
<text x="3" y="260.2">A</text>
<text x="358.6" y="262.7">PLATE, RIGHT SIDE WALL , JUNK BOX, PC4100</text>
<text x="426.9" y="260.2">A</text>
<text x="18.1" y="276.2">11</text>
<text x="57.3" y="276.2">10</text>
<text x="97.3" y="276.2">9</text>
<text x="136.6" y="276.2">8</text>
<text x="254.4" y="276.2">5</text>
<text x="293.6" y="276.2">4</text>
<text x="332.9" y="276.2">3</text>
<text x="372.1" y="276.2">2</text>
<text x="411.4" y="276.2">1</text>
</g>
<g font-size="2.5">
<text x="364.8" y="231.1">SHEET 1 OF 1</text>
<text x="306.8" y="244.7">MODELED</text>
<text x="322.5" y="242">INITIAL DESIGN</text>
<text x="322.5" y="244.7">ITC</text>
<text x="341.6" y="244.7">2017/12/26</text>
<text x="204.7" y="250.8">CONFIDENTIAL AND</text>
<text x="306.8" y="247.5">DRAWN</text>
<text x="306.8" y="250.3">CHECKED</text>
<text x="322.5" y="250.3">Travis Burke</text>
<text x="322.5" y="247.5">ITC</text>
<text x="341.6" y="247.5">2017/12/26</text>
<text x="203.7" y="255.7">USE, REPRODUCTION</text>
<text x="204.4" y="253.2">PROPRIETARY. THE</text>
<text x="306.8" y="255.9">RELEASE DATE</text>
<text x="306.8" y="253.1">APPROVED</text>
<text x="341.4" y="255.9">2019-09-04</text>
<text x="204.7" y="263.1">WRITTEN CONSENT</text>
<text x="205.7" y="258.2">OR DISTRIBUTION</text>
<text x="206.5" y="260.6">WITHOUT PRIOR</text>
<text x="306.8" y="261.4">MODELED</text>
<text x="322.5" y="261.4">K.Bala</text>
<text x="325.8" y="258.6">REVISION</text>
<text x="341.4" y="261.4">2019-08-28</text>
<text x="204.5" y="265.6">IS PROHIBITED. ALL</text>
<text x="204.6" y="268.1">RIGHTS RESERVED.</text>
<text x="306.8" y="269.7">APPROVED</text>
<text x="306.8" y="267">CHECKED</text>
<text x="306.8" y="264.2">DRAWN</text>
<text x="322.5" y="267">D.Pham</text>
<text x="322.5" y="269.7">T.Burke</text>
<text x="322.5" y="264.2">K.Bala</text>
<text x="341.4" y="264.2">2019-08-28</text>
<text x="341.4" y="267">2019-09-03</text>
<text x="341.4" y="269.7">2019-09-03</text>
<text x="356.3" y="269.7">EST. WEIGHT</text>
<text x="380.2" y="269.7">SCALE</text>
<text x="306.8" y="272.5">REVISION RELEASE DATE</text>
<text x="341.4" y="272.5">2019-09-04</text>
<text x="356.3" y="272.5">23 Kg [50.6lbs]</text>
<text x="385.6" y="272.6">1:3</text>
<text x="391" y="271">DT34388</text>
<text x="421" y="271">A</text>
</g>
<text font-size="2.3" x="203.9" y="243.3">WELDING PROCEDURE AS PER CANRIG SPECIFICATION - ENG 704, UNLESS NOTED OTHERWISE</text>
<g font-size="2.1">
<text x="358" y="234.2">THIRD ANGLE PROJECTION</text>
<text x="415.4" y="271">REV</text>
</g>
<g font-size="1.8">
<text x="230.1" y="248.7">UNLESS OTHERWISE SPECIFIED</text>
<text x="118.4" y="268.4">A</text>
<text x="146.9" y="268.4">PRODUCTION RELEASE</text>
<text x="117.2" y="271.9">REV</text>
<text x="146.7" y="271.9">REVISION DESCRIPTION</text>
<text x="195.8" y="271.9">ECN</text>
</g>
<g font-size="1.7">
<text x="262.7" y="250.5">FABRICATING [IMPERIAL] FABRICATING [METRIC]</text>
<text x="263.9" y="248.3">TOLERANCE - UNLESS OTHERWISE SPECIFIED</text>
<text x="263.1" y="252.7">0 to 24&quot;</text>
<text x="263.1" y="254.8">24&quot; to 60&quot;</text>
<text x="263.1" y="256.8">60 to 120&quot;</text>
<text x="277.7" y="252.7">± 1/16&quot;</text>
<text x="277.7" y="254.8">± 1/8&quot;</text>
<text x="277.7" y="256.8">± 3/16&quot;</text>
<text x="285.1" y="256.8">1525 TO 3048</text>
<text x="285.1" y="254.8">610 TO 1525</text>
<text x="285.1" y="252.7">0 TO 610 mm</text>
<text x="298.8" y="254.8">± 3 mm</text>
<text x="298.8" y="252.7">± 1 mm</text>
<text x="298.8" y="256.8">± 5 mm</text>
<text x="262.6" y="262.9">MACHINING [IMPERIAL]</text>
<text x="263.1" y="258.8">120&quot; to 280&quot;</text>
<text x="263.1" y="260.7">280&quot; &amp; OVER</text>
<text x="277.7" y="260.7">± 1/2&quot;</text>
<text x="277.7" y="258.8">± 1/4&quot;</text>
<text x="285.1" y="262.8">MACHINING [METRIC]</text>
<text x="285.1" y="258.8">3048 TO 7112</text>
<text x="285.1" y="260.7">7112 &amp; OVER</text>
<text x="298.8" y="258.8">± 7 mm</text>
<text x="298.8" y="260.7">± 13 mm</text>
<text x="263.2" y="265.1">DECIMAL .x</text>
<text x="272" y="268.9">.xxx ± .005&quot;</text>
<text x="272" y="267">.xx</text>
<text x="276" y="265.1">± .030&quot;</text>
<text x="276" y="267">± .015&quot;</text>
<text x="285.1" y="265.1">DECIMAL</text>
<text x="294.7" y="265.1">x.</text>
<text x="294.7" y="268.9">x.xx ± .13 mm</text>
<text x="294.7" y="267">x.x</text>
<text x="298.8" y="267">± .40 mm</text>
<text x="298.8" y="265.1">± .8 mm</text>
<text x="263.2" y="270.9">ANGULAR</text>
<text x="274.5" y="270.9">MACHINING ± 1°</text>
<text x="290.3" y="270.9">FABRICATION ± 2°</text>
</g>
<g font-size="1.6">
<text x="227.7" y="251.1">INTERPRET DRAWING PER ASME Y14.5-1994</text>
<text x="227.7" y="252.6">INTERPRET CASTINGS AND FORGINGS</text>
<text x="227.7" y="254.2">PER ASME Y14.8-1996</text>
<text x="227.7" y="257.3">REMOVE SHARP CORNERS AND BURRS</text>
<text x="230.4" y="258.8">RUN OUT</text>
<text x="230.4" y="260.4">STRAIGHTNESS</text>
<text x="230.4" y="261.9">PERPENDICULARITY</text>
<text x="230.5" y="263.5">PARALLELISM</text>
<text x="247.9" y="258.6">.003</text>
<text x="247.9" y="260.2">.005 IN 5 INCHES</text>
<text x="247.9" y="261.7">.010 IN 5 INCHES</text>
<text x="247.9" y="263.3">.010 IN 5 INCHES</text>
<text x="227.7" y="268.9">MACHINED SURFACES</text>
<text x="230.5" y="265">FLATNESS</text>
<text x="247.2" y="266.7">125</text>
<text x="247.9" y="264.8">.010 or as Shown</text>
<text x="227.7" y="270.5">MIN. RADIUS UNLESS SHOWN = 0.03 MAX.</text>
</g>
</svg>
